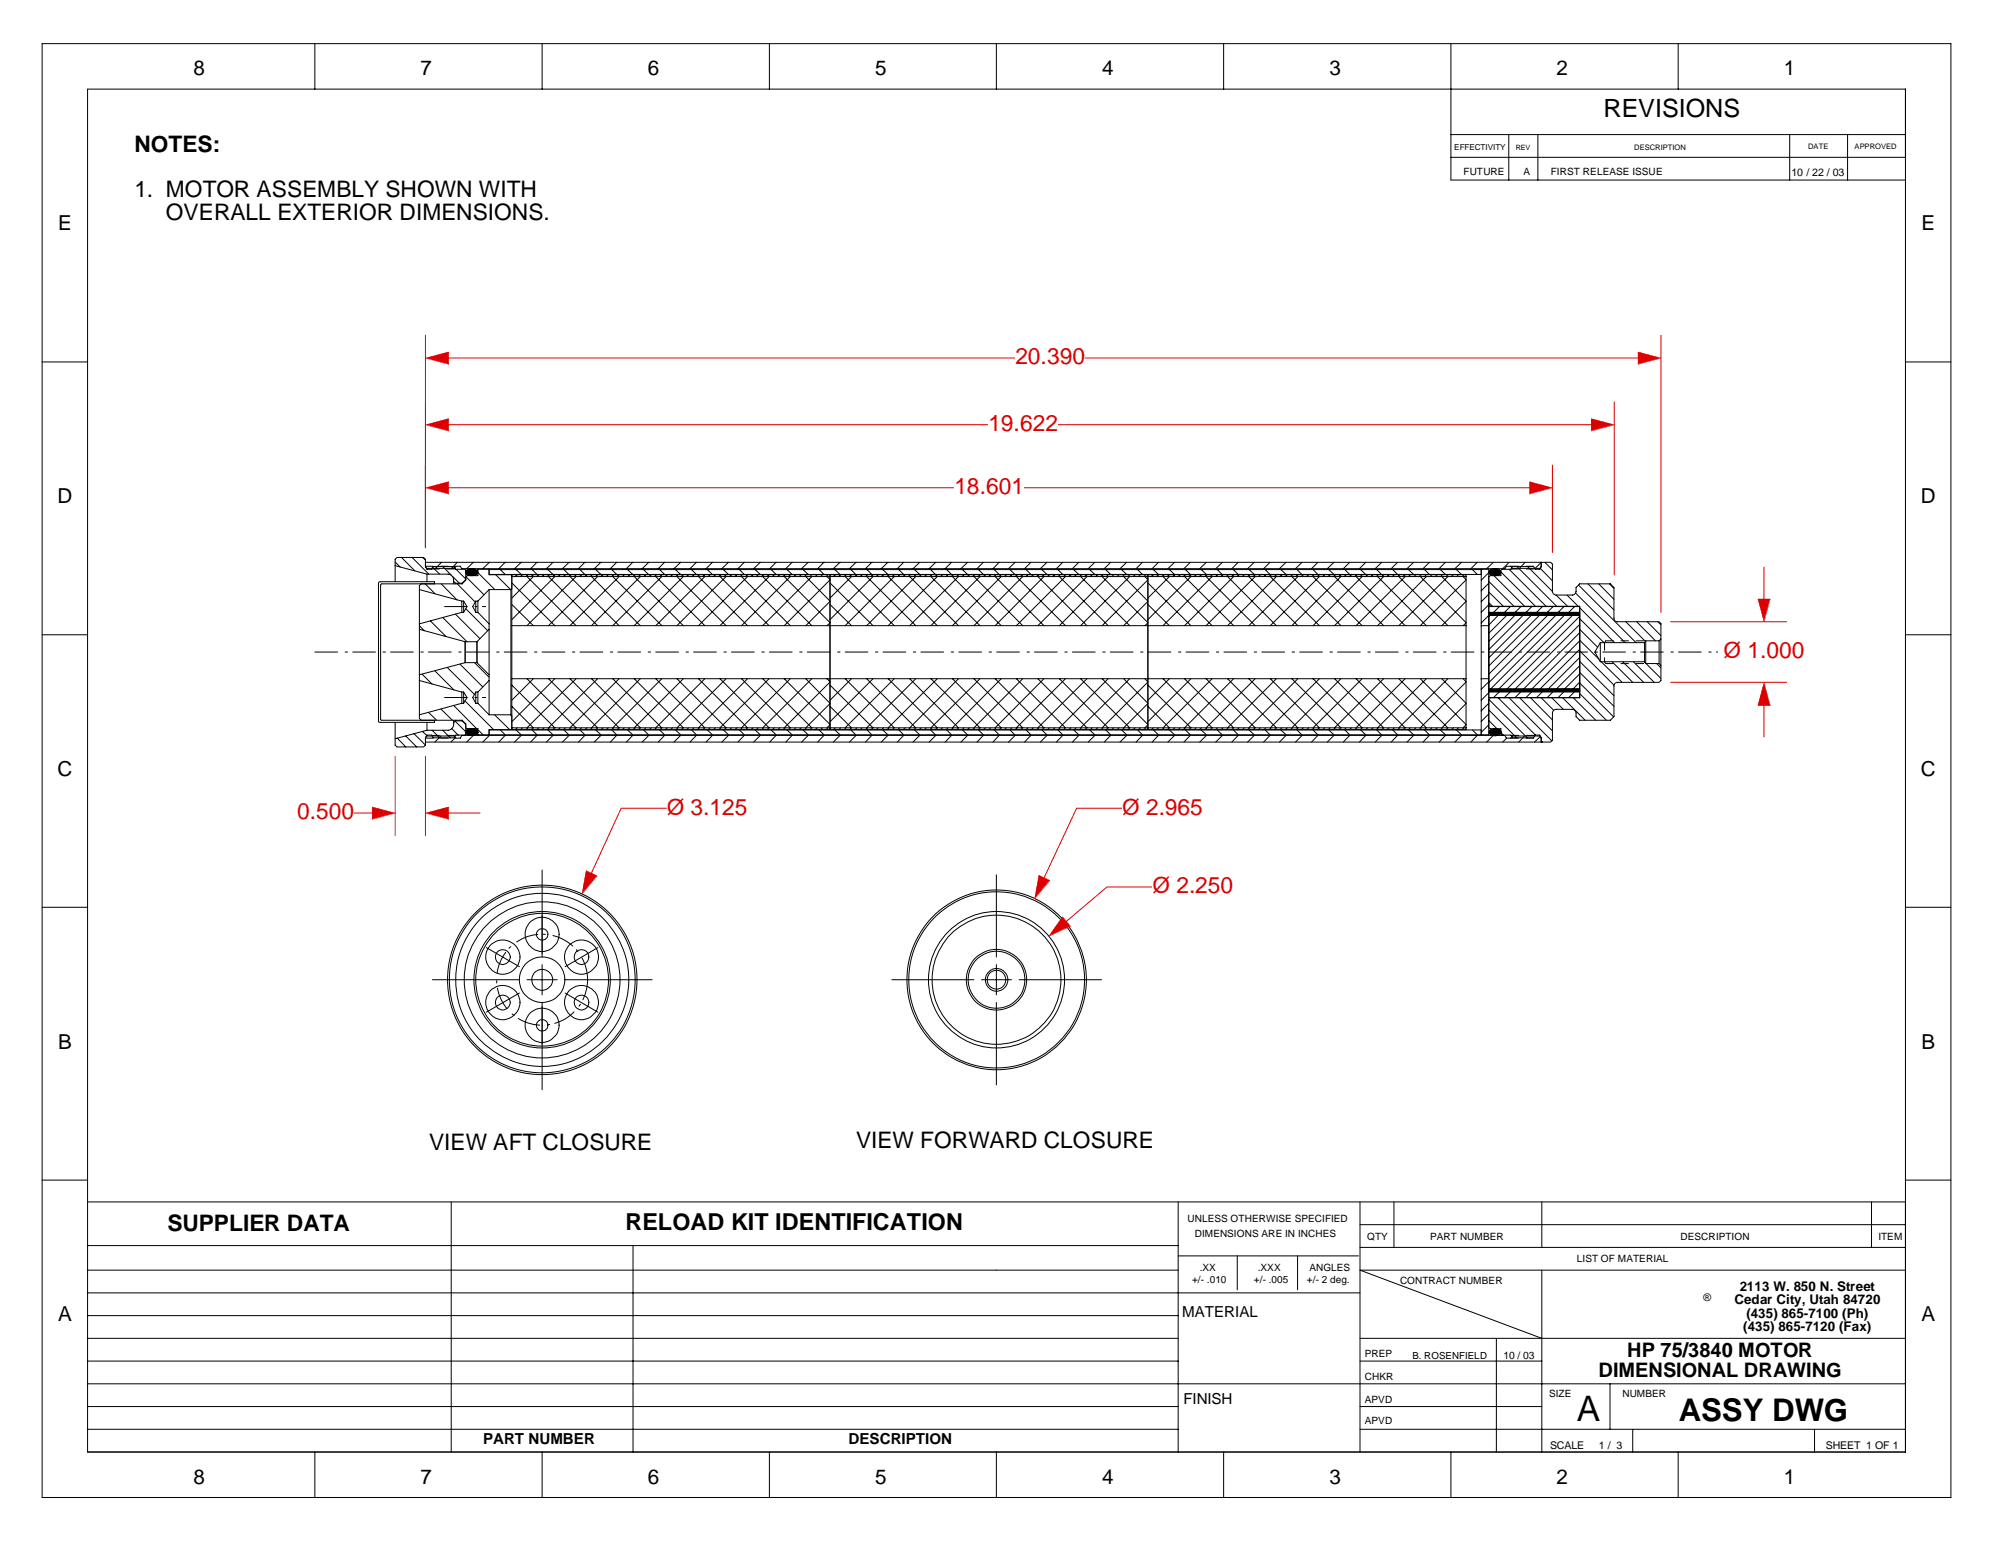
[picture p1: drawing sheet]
<svg xmlns="http://www.w3.org/2000/svg" width="279mm" height="216mm" viewBox="0 0 279 216" stroke-linecap="round" stroke-linejoin="round" font-family="sans-serif">
<g fill="#000">
<path d="M167.6 176.4h2.3v1.4h-2.3zM166.5 178.1h4.9v1.4h-4.9zM175.7 176.4h3.2v1.4h-3.2zM175.2 178.1h4.8v1.4h-4.8zM166.9 171.7h19.7v1.4h-19.7zM165.9 169.5h22.4v1.4h-22.4zM182.6 178.1h6v1.4h-6zM182.9 176.4h5.7v1.4h-5.7zM191 172.1h2.9v1.4h-2.9zM195.6 178.2h14.3v1.4h-14.3zM199.8 172.1h10.3v1.4h-10.3zM220.3 175.2h12.7v1.4h-12.7z"/>
<path d="M234.8 172.1h9.6v1.4h-9.6zM262.4 172h3.4v1.4h-3.4zM165.3 194.4h6.9v2.2h-6.9zM165.1 182.4h10.6v2.1h-10.6zM190.7 188.4h3.8v1.4h-3.8zM190.7 194.8h3.8v1.4h-3.8zM190.7 197.9h3.8v1.4h-3.8zM190.7 191.6h3.9v1.4h-3.9zM216.4 194.1h3.1v1.4h-3.1zM220.3 194.6h3.2v4.9h-3.2zM226.7 194.1h6v1.4h-6zM67.5 200.1h15.6v2.1h-15.6z"/>
<path d="M118.5 200.1h14.5v2.1h-14.5z"/>
</g>
<g fill="none" stroke="#000" stroke-width=".14">
<path d="M5.9 6.1h266.6v203h-266.6zM12.2 12.4h254v190.4h-254zM44 6.1v6.3M75.7 6.1v6.3M107.5 6.1v6.3M139.2 6.1v6.3M170.9 6.1v6.3M202.7 18.8h63.5M202.7 6.1v19h63.5M210.8 18.8v6.3M214.8 18.8v6.3M234.4 6.1v6.3"/>
<path d="M250 18.8v6.3M258.1 18.8v6.3M202.7 22h63.5M5.9 50.5h6.3M266.2 50.5h6.3M5.9 88.6h6.3M266.2 88.6h6.3M5.9 126.7h6.3M266.2 126.7h6.3M5.9 164.8h6.3M12.2 167.9h254M12.2 177.4h152.4"/>
<path d="M12.2 173.9h152.4M63 167.9v9.4M63 177.4v25.4M88.4 173.9v28.9M164.6 167.9v34.9M164.6 175.4h25.2M172.8 175.4v4.7M181.3 175.4v4.7M190 174.2h76.2M190 171h76.2M215.4 177.4v25.4M266.2 177.4h-76.2l25.4 9.5"/>
<path d="M266.2 164.8h6.3M12.2 199.6h152.4M12.2 193.3h254M12.2 190.1h152.4M12.2 180.6h177.8M12.2 183.7h152.4M12.2 186.9h152.4M12.2 196.4h152.4M190 199.6h76.2M190 190.1h25.4M190 186.9h76.2M190 196.4h25.4"/>
<path d="M209 186.9v15.9M224.9 193.3v6.3M228.1 199.6v3.2M253.5 199.6v3.2M44 202.8v6.3M75.7 202.8v6.3M107.5 202.8v6.3M139.2 202.8v6.3M170.9 202.8v6.3M202.7 202.8v6.3M234.4 202.8v6.3"/>
</g>
<path d="M217.2 177.9h21.2v8.5h-21.2z" fill="#fff"/>
<path d="M22.2 26.9h.6v2.1h-.6zM204.5 23.3h5.7v1.4h-5.7zM212.9 23.4h.9v1.4h-.9zM216.7 23.3h15.6v1.4h-15.6zM250.3 23.4h7.4v1.4h-7.4zM238 180.3h1.2v1.9h-1.2zM216.5 201.2h10.5v1.4h-10.5zM255.1 201.2h10.1v1.5h-10.1z" fill="#000"/>
<path d="M190 167.9v34.9M194.7 167.9v6.3M215.4 167.9v6.3M261.5 167.9v6.3" fill="none" stroke="#000" stroke-width=".14"/>
<g fill="#fff">
<path d="M59.9 158.2h31.2v3.1h-31.2z"/>
<path d="M119.6 157.9h41.6v3.2h-41.6z"/>
</g>
<g fill="none" stroke="#000" stroke-width=".14">
<path d="M55.2 79l4.4 1.2M55.2 78.5l.7 .7M56.1 77.9l1.9 1.8M57.6 77.9l2.3 2.3M59.1 77.9l.3 .3M59.4 79.1l.2 .3h3.9l.2-.3h.6l.2 .3h145.7l.2-.3h.7l.1 .3h3.9l.2-.3M59.4 78.5h155.9M60.5 79.2l.9 1M61.7 78.5l-.9 .9M61.8 79.1l1.3 1.2M63.3 79.1l.3 .3M63.7 79.5l1.4 1.4"/>
<path d="M63.9 78.5l-.8 .9M65.2 79.7a1.07 1.07 0 0 1 1.6 .2 .98 .98 0 0 1-1.5 .3 .35 .35 0 0 1-.1-.5zM65.2 79.6l.8 .8 .7-.7M65.4 79.5l.8 .8M65.4 79.5l-.3 .4 .3 .4M65.6 79.5l.8 .8M66.1 78.5l-.9 .9M66.2 79.5l-.8 .8M66.3 79.5l.5 .4M66.4 79.5l-.8 .8M66.5 79.6l-.7 .8-.7-.6M66.8 79.9l-.5 .4"/>
<path d="M66.8 80l2.3 2.3M68.4 78.5l-1 .9M70.6 78.5l-.9 .9M72.8 78.5l-.9 .9M75 78.5l-.9 .9M77.3 78.5l-1 .9M79.5 78.5l-.9 .9M81.7 78.5l-.9 .9M83.9 78.5l-.9 .9M86.1 78.5l-.8 .9M88.4 78.5l-.9 .9M90.6 78.5l-.9 .9"/>
<path d="M92.8 78.5l-.9 .9M95.1 78.5l-1 .9M97.3 78.5l-.9 .9M99.5 78.5l-.9 .9M101.8 78.5l-1 .9M104 78.5l-.9 .9M106.2 78.5l-.9 .9M108.4 78.5l-.9 .9M110.7 78.5l-.9 .9M112.9 78.5l-.9 .9M115.1 78.5l-.9 .9M117.3 78.5l-.9 .9"/>
<path d="M119.6 78.5l-.9 .9M121.8 78.5l-.9 .9M124 78.5l-.9 .9M126.2 78.5l-.9 .9M128.5 78.5l-.9 .9M130.7 78.5l-.9 .9M132.9 78.5l-.9 .9M135.2 78.5l-1 .9M137.4 78.5l-.9 .9M139.6 78.5l-.9 .9M141.8 78.5l-.9 .9M144 78.5l-.9 .9"/>
<path d="M146.3 78.5l-1 .9M148.5 78.5l-.9 .9M150.7 78.5l-.9 .9M153 78.5l-1 .9M155.2 78.5l-.9 .9M157.4 78.5l-.9 .9M159.6 78.5l-.9 .9M161.8 78.5l-.8 .9M164.1 78.5l-.9 .9M166.3 78.5l-.9 .9M168.5 78.5l-.9 .9M170.8 78.5l-1 .9"/>
<path d="M173 78.5l-.9 .9M175.2 78.5l-.9 .9M177.4 78.5l-.9 .9M179.7 78.5l-1 .9M181.9 78.5l-.9 .9M184.1 78.5l-.9 .9M186.4 78.5l-1 .9M188.6 78.5l-.9 .9M190.8 78.5l-.9 .9M193 78.5l-.9 .9M195.2 78.5l-.8 .9M197.5 78.5l-.9 .9"/>
<path d="M199.7 78.5l-.9 .9M201.9 78.5l-.9 .9M204.2 78.5l-1 .9M206.4 78.5l-.9 .9M208.6 78.5l-.9 .9M209.7 79.9l4.8 4.8M210.8 79.5l5.2 5.2M210.8 78.5l-.9 .9M211.9 79.1l5.6 5.6M213.1 78.5l-.8 .9M213.4 79.1l3.5 3.5M215.2 79.4l1.7 1.7"/>
<path d="M215.3 78.5v.7l-.2 .3h-.6l-.3-.4h-2.9l-.2 .4h-1.3l-.1 .1v.8h-1.5l-.2 .1v3.9l.2 .3h12.5v12.8h-12.5l-.2 .2v3.9l.2 .2h1.5v.7l.1 .2h1.3l.2 .3h2.9l.3-.3h.6l.2 .3v.6M215.3 78.5h1.3l.3 .3v3.8M215.3 78.5l-.8 .9M215.8 78.5l1.1 1.1M55.2 81.2v-3.1l.3-.2h3.7l.2 .2v1.1l.2 .3h.7l.2-.4h3l.2 .4h1.2l.2 .1v1.3l-.5 .5M58.6 87.4l.7 .7M59 94.1l1.4 1.4M59.4 81.5l1.4 1.4M59.6 80.2h3l.5 .2a1.05 1.05 0 0 1 .3 1.1M59.6 80.2v1M59.9 99.5l1.1 1.1M60.1 86.7l2.2 2.2"/>
<path d="M60.7 93.7l2.7 2.7M61.6 99l1.6 1.6M61.6 81.5l2.2 2.3M61.8 86.2l3.4 3.4M62.5 93.2l3.8 3.8M63.2 80.5l1 .9M63.4 81.2l.2 .2M63.4 98.5l3.2 3.3M63.6 81.4h1M63.6 81.4v.1M63.6 85.8l3.5 3.4M63.9 81.5l2.5 2.6"/>
<path d="M64.3 92.8l3.1 3.1M64.6 81.5h-5.8l-.2 .3v.5l6.2 1.6 .4 .8-.4 .8-6.2 1.6v.8l6.4 1.7M64.6 81.5l.5-.5v-.5l.2-.1h1.5v-.9h1.5v.8h3.1l.1 .1v1.8l-.1 .1h-3.1l-1.5 1.6h-.3l-.5 .8 .5 .8h.3l1.5 1.6v.8l-1.7 1.7M64.6 81.4v.1M64.9 97.9l4.1 4M65 92.5l-6.4 1.7v.8l6.2 1.6 .4 .8-.4 .8-6.2 1.6v.5l.2 .3h5.8M65 89.6h1.6M65 92.5h1.6M65 89.6v2.9M65.1 85l3.1 3.1M65.1 80.5l2.5 2.6M65.1 80.1l.7-.6 .7 .7"/>
<path d="M66.3 92.5l2 2.1M66.6 92.5l1.7 1.7v.8l-1.5 1.6h-.3l-.5 .8 .5 .8h.3l1.5 1.6h3.1l.1 .1v1.9l-.1 .1h-3.1v.7h-1.5v-.8h-1.5l-.2-.2v-.5l-.5-.5M66.6 89.6v2.9M66.7 80.1l-.7-.6-.8 .7M69.1 99.8l2.1 2.1M69.3 80.3l2 2M71.3 99.8l.2 .2M71.5 87.4h133.3M71.5 80.3h133.3v21.6h-133.3zM71.5 80.5h133.3M71.5 84.4l3 3M71.5 81.4l6 6"/>
<path d="M71.5 94.8h133.3M71.5 98.6l3 3-.3 .3M71.5 95.7l6 5.9-.3 .3M72.3 80.3l-.3 .2M73 80.3l-.3 .2M73.6 80.5l6.9 6.9M73.6 94.8l6.9 6.8-.3 .3M73.7 80.3l-.2 .2M74.5 80.3l-.3 .2M74.5 80.5l-3 3M74.5 94.8l-3 3M75.3 80.3l-.3 .2"/>
<path d="M76 80.3l-.3 .2M76.6 80.5l6.9 6.9M76.6 94.8l6.9 6.8-.3 .3M76.8 80.3l-.3 .2M77.5 80.3l-.3 .2M77.5 80.5l-6 6M77.5 94.8l-6 6M78.2 80.3l-.2 .2M79 80.3l-.3 .2M79.6 80.5l6.9 6.9M79.6 94.8l6.9 6.8-.3 .3M79.8 80.3l-.3 .2"/>
<path d="M80.5 80.3l-.3 .2M80.5 80.5l-6.9 6.9M80.5 94.8l-6.9 6.8M81.2 80.3l-.2 .2M82 80.3l-.3 .2M82.6 80.5l6.9 6.9M82.6 94.8l6.9 6.8-.3 .3M82.7 80.3l-.2 .2M83.5 80.3l-.3 .2M83.5 80.5l-6.9 6.9M83.5 94.8l-6.9 6.8M84.2 80.3l-.3 .2"/>
<path d="M85 80.3l-.3 .2M85.6 80.5l6.9 6.9M85.6 94.8l6.9 6.8-.3 .3M85.7 80.3l-.2 .2M86.5 80.3l-.3 .2M86.5 80.5l-6.9 6.9M86.5 94.8l-6.9 6.8M87.2 80.3l-.2 .2M88 80.3l-.3 .2M88.6 80.5l6.9 6.9M88.6 94.8l6.9 6.8-.3 .3M88.7 80.3l-.3 .2"/>
<path d="M89.5 80.3l-.3 .2M89.5 80.5l-6.9 6.9M89.5 94.8l-6.9 6.8M90.2 80.3l-.2 .2M91 80.3l-.3 .2M91.6 80.5l6.9 6.9M91.6 94.8l6.9 6.8-.3 .3M91.7 80.3l-.3 .2M92.5 80.3l-.3 .2M92.5 80.5l-6.9 6.9M92.5 94.8l-6.9 6.8M93.2 80.3l-.3 .2"/>
<path d="M93.9 80.3l-.2 .2M94.6 80.5l6.8 6.9M94.6 94.8l6.8 6.8-.2 .3M94.7 80.3l-.3 .2M95.5 80.3l-.3 .2M95.5 80.5l-6.9 6.9M95.5 94.8l-6.9 6.8M96.2 80.3l-.3 .2M96.9 80.3l-.2 .2M97.6 80.5l6.8 6.9M97.6 94.8l6.8 6.8-.2 .3M97.7 80.3l-.3 .2"/>
<path d="M98.5 80.3l-.3 .2M98.5 80.5l-6.9 6.9M98.5 94.8l-6.9 6.8M99.2 80.3l-.3 .2M99.9 80.3l-.2 .2M100.6 80.5l6.8 6.9M100.6 94.8l6.8 6.8-.3 .3M100.7 80.3l-.3 .2M101.4 80.3l-.2 .2M101.4 80.5l-6.8 6.9M101.4 94.8l-6.8 6.8M102.2 80.3l-.3 .2"/>
<path d="M103 80.3l-.3 .2M103.6 80.5l6.8 6.9M103.6 94.8l6.8 6.8-.2 .3M103.7 80.3l-.3 .2M104.4 80.3l-.2 .2M104.4 80.5l-6.8 6.9M104.4 94.8l-6.8 6.8M105.2 80.3l-.3 .2M105.9 80.3l-.2 .2M106.6 80.5l6.8 6.9M106.6 94.8l6.8 6.8-.2 .3M106.7 80.3l-.3 .2"/>
<path d="M107.4 80.3l-.3 .2M107.4 80.5l-6.8 6.9M107.4 94.8l-6.8 6.8M108.2 80.3l-.3 .2M108.9 80.3l-.2 .2M109.6 80.5l6.4 6.5M109.6 94.8l6.4 6.4M109.7 80.3l-.3 .2M110.4 80.3l-.2 .2M110.4 80.5l-6.8 6.9M110.4 94.8l-6.8 6.8M111.2 80.3l-.3 .2"/>
<path d="M111.9 80.3l-.3 .2M112.6 80.5l3.4 3.4M112.6 94.8l3.4 3.4M112.6 80.3l-.2 .2M113.4 80.3l-.2 .2M113.4 80.5l-6.8 6.9M113.4 94.8l-6.8 6.8M114.2 80.3l-.3 .2M114.9 80.3l-.3 .2M115.5 80.5l.5 .4M115.5 94.8l.5 .4M115.7 80.3l-.3 .2"/>
<path d="M116 80.3v21.6M116 81l-6.4 6.4M116 84l-3.4 3.4M116 87l-.5 .4M116 95.2l-6.4 6.4M116 98.3l-3.4 3.3M116 84.4l3 3M116 81.4l6 6M116 98.6l3 3-.3 .3M116 95.7l6 5.9-.3 .3M116.7 80.3l-.3 .2M117.4 80.3l-.2 .2"/>
<path d="M118.1 80.5l6.8 6.9M118.1 94.8l6.8 6.8-.2 .3M118.2 80.3l-.3 .2M119 80.3l-.3 .2M119 80.5l-3 3M119 94.8l-3 3M119.7 80.3l-.3 .2M120.4 80.3l-.2 .2M121.1 80.5l6.8 6.9M121.1 94.8l6.8 6.8-.2 .3M121.2 80.3l-.3 .2M122 80.3l-.3 .2"/>
<path d="M122 80.5l-6 6M122 94.8l-6 6M122.7 80.3l-.3 .2M123.4 80.3l-.3 .2M124.1 80.5l6.8 6.9M124.1 94.8l6.8 6.8-.3 .3M124.2 80.3l-.3 .2M124.9 80.3l-.2 .2M124.9 80.5l-6.8 6.9M124.9 94.8l-6.8 6.8M125.7 80.3l-.3 .2M126.4 80.3l-.2 .2"/>
<path d="M127.1 80.5l6.8 6.9M127.1 94.8l6.8 6.8-.3 .3M127.2 80.3l-.3 .2M127.9 80.3l-.2 .2M127.9 80.5l-6.8 6.9M127.9 94.8l-6.8 6.8M128.7 80.3l-.3 .2M129.4 80.3l-.2 .2M130 80.5l6.9 6.9M130 94.8l6.9 6.8-.2 .3M130.2 80.3l-.3 .2M130.9 80.3l-.3 .2"/>
<path d="M130.9 80.5l-6.8 6.9M130.9 94.8l-6.8 6.8M131.7 80.3l-.3 .2M132.4 80.3l-.2 .2M133.1 80.5l6.8 6.9M133.1 94.8l6.8 6.8-.3 .3M133.2 80.3l-.3 .2M133.9 80.3l-.3 .2M133.9 80.5l-6.8 6.9M133.9 94.8l-6.8 6.8M134.7 80.3l-.3 .2M135.4 80.3l-.3 .2"/>
<path d="M136.1 80.5l6.8 6.9M136.1 94.8l6.8 6.8-.3 .3M136.1 80.3l-.2 .2M136.9 80.3l-.2 .2M136.9 80.5l-6.9 6.9M136.9 94.8l-6.9 6.8M137.7 80.3l-.3 .2M138.4 80.3l-.3 .2M139 80.5l6.8 6.9M139 94.8l6.8 6.8-.2 .3M139.1 80.3l-.2 .2M139.9 80.3l-.3 .2"/>
<path d="M139.9 80.5l-6.8 6.9M139.9 94.8l-6.8 6.8M140.6 80.3l-.3 .2M141.4 80.3l-.3 .2M142 80.5l6.8 6.9M142 94.8l6.8 6.8-.2 .3M142.1 80.3l-.3 .2M142.9 80.3l-.3 .2M142.9 80.5l-6.8 6.9M142.9 94.8l-6.8 6.8M143.6 80.3l-.3 .2M144.4 80.3l-.3 .2"/>
<path d="M145 80.5l6.8 6.9M145 94.8l6.8 6.8-.2 .3M145.1 80.3l-.3 .2M145.8 80.3l-.2 .2M145.8 80.5l-6.8 6.9M145.8 94.8l-6.8 6.8M146.6 80.3l-.3 .2M147.4 80.3l-.3 .2M148 80.5l6.8 6.9M148 94.8l6.8 6.8-.2 .3M148.1 80.3l-.3 .2M148.8 80.3l-.2 .2"/>
<path d="M148.8 80.5l-6.8 6.9M148.8 94.8l-6.8 6.8M149.6 80.3l-.3 .2M150.3 80.3l-.2 .2M151 80.5l6.8 6.9M151 94.8l6.8 6.8-.2 .3M151.1 80.3l-.3 .2M151.8 80.3l-.2 .2M151.8 80.5l-6.8 6.9M151.8 94.8l-6.8 6.8M152.6 80.3l-.3 .2M153.3 80.3l-.2 .2"/>
<path d="M154 80.5l6.4 6.5M154 94.8l6.4 6.4M154.1 80.3l-.3 .2M154.8 80.3l-.2 .2M154.8 80.5l-6.8 6.9M154.8 94.8l-6.8 6.8M155.6 80.3l-.3 .2M156.3 80.3l-.3 .2M157 80.5l3.4 3.4M157 94.8l3.4 3.4M157.1 80.3l-.3 .2M157.8 80.3l-.2 .2"/>
<path d="M157.8 80.5l-6.8 6.9M157.8 94.8l-6.8 6.8M158.6 80.3l-.3 .2M159.3 80.3l-.3 .2M159.9 80.5l.5 .4M159.9 94.8l.5 .4M160.1 80.3l-.3 .2M160.4 80.3v21.6M160.4 81l-6.4 6.4M160.4 84l-3.4 3.4M160.4 87l-.5 .4M160.4 95.2l-6.4 6.4"/>
<path d="M160.4 98.3l-3.4 3.3M160.4 84.4l3 3M160.4 81.4l6 6M160.4 98.6l3 3-.3 .3M160.4 95.7l6 5.9-.3 .3M161.1 80.3l-.3 .2M161.8 80.3l-.2 .2M162.5 80.5l6.8 6.9M162.5 94.8l6.8 6.8-.2 .3M162.6 80.3l-.3 .2M163.4 80.3l-.3 .2M163.4 80.5l-3 3"/>
<path d="M163.4 94.8l-3 3M164.1 80.3l-.3 .2M164.8 80.3l-.2 .2M165.5 80.5l6.8 6.9M165.5 94.8l6.8 6.8-.2 .3M165.6 80.3l-.3 .2M166.4 80.3l-.3 .2M166.4 80.5l-6 6M166.4 94.8l-6 6M167.1 80.3l-.3 .2M167.9 80.3l-.3 .2M168.5 80.5l6.8 6.9"/>
<path d="M168.5 94.8l6.8 6.8-.3 .3M168.6 80.3l-.3 .2M169.3 80.3l-.2 .2M169.3 80.5l-6.8 6.9M169.3 94.8l-6.8 6.8M170.1 80.3l-.3 .2M170.9 80.3l-.3 .2M171.5 80.5l6.8 6.9M171.5 94.8l6.8 6.8-.2 .3M171.6 80.3l-.3 .2M172.3 80.3l-.2 .2M172.3 80.5l-6.8 6.9"/>
<path d="M172.3 94.8l-6.8 6.8M173.1 80.3l-.3 .2M173.8 80.3l-.2 .2M174.5 80.5l6.8 6.9M174.5 94.8l6.8 6.8-.2 .3M174.6 80.3l-.3 .2M175.3 80.3l-.3 .2M175.3 80.5l-6.8 6.9M175.3 94.8l-6.8 6.8M176.1 80.3l-.3 .2M176.8 80.3l-.2 .2M177.5 80.5l6.8 6.9"/>
<path d="M177.5 94.8l6.8 6.8-.3 .3M177.6 80.3l-.3 .2M178.3 80.3l-.2 .2M178.3 80.5l-6.8 6.9M178.3 94.8l-6.8 6.8M179.1 80.3l-.3 .2M179.8 80.3l-.3 .2M180.5 80.5l6.8 6.9M180.5 94.8l6.8 6.8-.3 .3M180.6 80.3l-.3 .2M181.3 80.3l-.2 .2M181.3 80.5l-6.8 6.9"/>
<path d="M181.3 94.8l-6.8 6.8M182.1 80.3l-.3 .2M182.8 80.3l-.3 .2M183.4 80.5l6.9 6.9M183.4 94.8l6.9 6.8-.3 .3M183.6 80.3l-.3 .2M184.3 80.3l-.3 .2M184.3 80.5l-6.8 6.9M184.3 94.8l-6.8 6.8M185 80.3l-.2 .2M185.8 80.3l-.3 .2M186.4 80.5l6.9 6.9"/>
<path d="M186.4 94.8l6.9 6.8-.3 .3M186.6 80.3l-.3 .2M187.3 80.3l-.3 .2M187.3 80.5l-6.8 6.9M187.3 94.8l-6.8 6.8M188 80.3l-.2 .2M188.8 80.3l-.3 .2M189.4 80.5l6.9 6.9M189.4 94.8l6.9 6.8-.3 .3M189.6 80.3l-.3 .2M190.3 80.3l-.3 .2M190.3 80.5l-6.9 6.9"/>
<path d="M190.3 94.8l-6.9 6.8M191.1 80.3l-.3 .2M191.8 80.3l-.3 .2M192.4 94.8l6.9 6.8-.3 .3M192.4 80.5l6.9 6.9M192.5 80.3l-.2 .2M193.3 80.3l-.3 .2M193.3 80.5l-6.9 6.9M193.3 94.8l-6.9 6.8M194.1 80.3l-.3 .2M194.8 80.3l-.3 .2M195.4 94.8l6.9 6.8-.3 .3"/>
<path d="M195.4 80.5l6.9 6.9M195.5 80.3l-.2 .2M196.3 80.3l-.3 .2M196.3 80.5l-6.9 6.9M196.3 94.8l-6.9 6.8M197 80.3l-.2 .2M197.8 80.3l-.3 .2M198.4 80.5l6.4 6.5M198.4 94.8l6.4 6.4M198.5 80.3l-.3 .2M199.3 80.3l-.3 .2M199.3 80.5l-6.9 6.9"/>
<path d="M199.3 94.8l-6.9 6.8M200 80.3l-.2 .2M200.8 80.3l-.3 .2M201.4 80.5l3.4 3.4M201.4 94.8l3.4 3.4M201.5 80.3l-.2 .2M202.3 80.3l-.3 .2M202.3 80.5l-6.9 6.9M202.3 94.8l-6.9 6.8M203 80.3l-.3 .2M203.8 80.3l-.3 .2M204.4 80.5l.4 .4"/>
<path d="M204.4 94.8l.4 .4M204.5 80.3l-.2 .2M204.8 98.3l-3.4 3.3M204.8 81l-6.4 6.4M204.8 84l-3.4 3.4M204.8 87l-.4 .4M204.8 95.2l-6.4 6.4M208 85.9h12.7v10.3h-12.7zM208 99.1l3.9 3.9M208 84.2l.5 .5M208 82.7l2 2M208 81.2l3.5 3.5"/>
<path d="M208 97.7l5.4 5.3M208.2 85.6l-.2 .1M208.2 96.2l-.2 .2M208.4 85.6l-.4 .3M208.4 96.2l-.4 .4M208.5 85.6l-.5 .5M208.5 96.2l-.3 .4M208.7 85.6l-.4 .3M208.7 96.2l-.4 .4M208.7 80.4l4.3 4.3M208.9 85.6l-.4 .3M208.9 96.2l-.4 .4"/>
<path d="M209.1 85.6l-.4 .3M209.1 96.2l-.4 .4M209.3 85.6l-.4 .3M209.3 96.2l-.4 .4M209.3 85.9l-1.3 1.4M209.3 97.5l5.2 5.2M209.4 85.6l-.4 .3M209.4 96.2l-.4 .4M209.6 85.6l-.4 .3M209.6 96.2l-.4 .4M209.8 85.6l-.4 .3M209.8 96.2l-.4 .4"/>
<path d="M210 85.6l-.4 .3M210 96.2l-.4 .4M210.1 85.6l-.3 .3M210.1 96.2l-.3 .4M210.3 85.6l-.4 .3M210.3 96.2l-.4 .4M210.5 85.6l-.4 .3M210.5 96.2l-.4 .4M210.7 85.6l-.4 .3M210.7 96.2l-.4 .4M210.8 97.5l6 6M210.9 85.6l-2.9 2.8"/>
<path d="M210.9 96.2l-.4 .4M211 85.6l-.3 .3M211 96.2l-.3 .4M211.2 85.6l-.4 .3M211.2 96.2l-.4 .4M211.4 85.6l-.4 .3M211.4 96.2l-.4 .4M211.6 85.6l-.4 .3M211.6 96.2l-.4 .4M211.6 85.9l-3.6 3.7M211.8 85.6l-.4 .3M211.8 96.2l-.4 .4"/>
<path d="M211.9 85.6l-.4 .3M211.9 96.2l-.4 .4M212.1 85.6l-.4 .3M212.1 96.2l-.4 .4M212.3 85.6l-.4 .3M212.3 96.2l-.4 .4M212.3 97.5l4.6 4.6M212.5 85.6l-.4 .3M212.5 96.2l-.4 .4M212.6 85.6l-.3 .3M212.6 96.2l-.3 .4M212.8 85.9l-4.8 4.8"/>
<path d="M212.9 85.6l-.5 .3M213 85.6l-.4 .3M213 96.2l-.4 .4M213.2 85.6l-.4 .3M213.2 96.2l-.4 .4M213.4 85.6l-.4 .3M213.4 96.2l-.4 .4M213.6 85.6l-.5 .3M213.6 96.2l-.5 .4M213.7 85.6l-.3 .3M213.7 96.2l-.3 .4M213.8 97.5l3.1 3"/>
<path d="M213.9 85.6l-.4 .3M213.9 96.2l-.4 .4M213.9 85.9l-5.9 6M214.1 85.6l-.4 .3M214.1 96.2l-.4 .4M214.3 85.6l-.4 .3M214.3 96.2l-.4 .4M214.5 85.6l-.4 .3M214.5 96.2l-.4 .4M214.6 85.6l-.4 .3M214.6 96.2l-.4 .4M214.8 85.6l-.4 .3"/>
<path d="M214.8 96.2l-.4 .4M215 85.6l-.4 .3M215 96.2l-.4 .4M215.1 85.9l-7.1 7.1M215.2 85.6l-.4 .3M215.2 96.2l-.4 .4M215.3 97.5l1.7 1.7M215.3 85.6l-.3 .3M215.3 96.2l-.3 .4M215.5 85.6l-.4 .3M215.5 96.2l-.4 .4M215.7 85.6l-.4 .3"/>
<path d="M215.7 96.2l-.4 .4M215.9 85.6l-.4 .3M215.9 96.2l-.4 .4M216.1 85.6l-.4 .3M216.1 96.2l-.4 .4M216.2 85.6l-.3 .3M216.2 96.2l-.3 .4M216.5 85.6l-.5 .3M216.5 96.2l-.5 .4M216.6 85.6l-8.6 8.5M216.6 96.2l-.4 .4M216.8 85.6l-.4 .3"/>
<path d="M216.8 96.2l-.4 .4M216.8 97.5l1.6 1.6M216.9 82.6a.6 .6 0 0 0 .5 .5M217 85.6l-.4 .3M217 96.2l-.4 .4M217.1 85.6l-.4 .3M217.1 96.2l-.4 .4M217.3 85.6l-.3 .3M217.3 96.2l-.3 .4M217.3 85.9l-9.3 9.4M217.4 83.1h2.3a.6 .6 0 0 0 .5-.5v-.6l.5-.5h4.3l.5 .5v4.3a.45 .45 0 0 0 .5 .5h5.8l.2 .3v7.9l-.2 .3h-5.8a.5 .5 0 0 0-.5 .5v4.3l-.5 .5h-4.3l-.5-.5v-.5a.6 .6 0 0 0-.5-.5h-2.3a.6 .6 0 0 0-.5 .5v3.8l-.3 .2h-1.3M217.4 83.1l1.6 1.6"/>
<path d="M217.5 85.6l-.4 .3M217.5 96.2l-.4 .4M217.7 85.6l-.4 .3M217.7 96.2l-.4 .4M217.8 85.6l-.3 .3M217.8 96.2l-.3 .4M218.1 85.6l-.5 .3M218.1 96.2l-.5 .4M218.2 85.6l-.4 .3M218.2 96.2l-.4 .4M218.3 97.5l3.1 3.1M218.4 85.6l-.4 .3"/>
<path d="M218.4 96.2l-.4 .4M218.5 85.9l-10.3 10.3M218.6 85.6l-.4 .3M218.8 85.6l-.4 .3M218.8 96.2l-.4 .4M218.9 83.1l1.6 1.6M218.9 85.6l-.3 .3M218.9 96.2l-.3 .4M219.1 85.6l-.4 .3M219.1 96.2l-.4 .4M219.3 85.6l-.4 .3M219.3 96.2l-.4 .4"/>
<path d="M219.5 85.6l-.4 .3M219.5 96.2l-.4 .4M219.7 85.6l-.4 .3M219.7 96.2l-.4 .4M219.7 85.9l-10.3 10.3M219.8 97.5l3.1 3.1M219.8 85.6l-.3 .3M219.8 96.2l-.3 .4M220 85.6l-.4 .3M220 96.2l-.4 .4M220.1 82.8l6.9 6.9M220.2 85.6l-.4 .3"/>
<path d="M220.2 96.2l-.4 .4M220.4 85.6l-.4 .3M220.4 96.2l-.4 .4M220.5 81.7l8.1 8M220.6 85.6l-.4 .3M220.6 96.2l-.4 .4M220.7 96.2h-12.7v.4h12.7M220.7 85.6h-12.7v.3h12.7M220.7 85.6l-.4 .3M220.7 85.8l-.2 .1M220.7 88.3l-8.3 8.3M220.7 94.1l-2.5 2.5"/>
<path d="M220.7 96.3l-.4 .3M220.7 96.4l-.2 .2M220.7 95.2l-.9 1M220.7 93l-3.3 3.2M220.7 91.8l-4.4 4.4M220.7 90.7l-5.6 5.5M220.7 89.5l-6.7 6.7M220.7 87.2l-9 9M220.7 86.1l-10.2 10.1M220.7 96.9l3.7 3.7M220.7 95.4l4.7 4.7M220.7 93.9l4.8 4.7"/>
<path d="M220.7 92.4l4.8 4.8M220.7 90.9l4.8 4.8M220.7 89.4l2.7 2.7M220.7 87.9l2.5 2.5M220.7 86.4l3.4 3.3M220.7 84.9l4.9 4.8M221.8 81.5l3.7 3.7M223.4 81.5l2.1 2.2M223.6 89.7l-.8 1.4 .8 1.3M223.6 89.7h6.1M223.6 92.4h6.1M223.6 89.7v2.7"/>
<path d="M223.7 92.4l2.9 2.9M224.8 81.5l.7 .7M225.2 92.4l2.9 2.9M226.7 92.4l2.9 2.9M227.1 86.8l2.8 2.8M228.2 92.4l2.9 2.9M228.6 86.8l2.7 2.7M229.7 92.4l.2 .2M229.7 92.4l.2 .3M229.7 89.7v2.7M229.9 92.7h1.9l.2 .2M229.9 89.5h1.9"/>
<path d="M229.9 89.5l-.2 .2M229.9 89.5v3.2M230 92.7l2 2M230.1 86.8l1.9 2M231.4 92.7l.6 .6M231.6 86.8l.4 .4M231.8 89.5v3.2M232 89.2l-.2 .3M55.2 100.9v3.2l.3 .2h3.7l.2-.2M55.5 103.1l1.2 1.2M56.7 102.8l1.5 1.5M57.8 102.4l1.6 1.7"/>
<path d="M59 102.1l.6 .6M59.4 103.6h155.9M59.4 103.1l.2-.3h3.9l.2 .3h.6l.2-.4h145.7l.2 .4h.7l.1-.3h3.9l.2 .3M59.6 102l-4.4 1.2M59.6 100.9v1.1M60.4 102l1 1M61.6 102.8l-.9 .8M61.8 102l1.1 1M63.1 101.8l.9 .9M63.4 100.6l-.1 .8-.5 .6h-3.2M63.6 100.7l1.5 1.5M63.6 100.7h1"/>
<path d="M63.6 100.7l-.2 .2M63.6 100.6v.1M63.6 103l-.6 .6M64.6 100.7l.5 .5v1.3l-.2 .2h-1.2l-.2 .3h-3l-.2-.3h-.7l-.2 .3v1.1M64.6 100.6v.1M65.1 102.4l.7-.6 .7 .7M65.2 102a1.11 1.11 0 0 1 1.6 .2 .98 .98 0 0 1-1.5 .4 .35 .35 0 0 1-.1-.6zM65.2 101.9l.8 .8 .7-.6M65.4 101.9l.8 .8M65.4 101.8l-.3 .4 .3 .5M65.6 101.8l.8 .8M66.1 102.7l-.9 .9"/>
<path d="M66.2 101.8l-.8 .8M66.3 101.8l.5 .5M66.4 101.9l-.8 .8M66.5 101.9l-.7 .8-.7-.6M66.7 102.4l-.7-.6-.8 .7M66.8 102.2l-.5 .5M66.8 101.9l.7 .7M68.4 102.7l-1 .9M70.6 102.7l-.9 .9M71.5 101.6h133.3M72.3 101.6l-.3 .3M72.8 102.7l-.9 .9"/>
<path d="M73 101.6l-.3 .3M73.7 101.6l-.2 .3M75 102.7l-.9 .9M75.3 101.6l-.3 .3M76 101.6l-.3 .3M76.8 101.6l-.3 .3M77.3 102.7l-1 .9M78.2 101.6l-.2 .3M79 101.6l-.3 .3M79.5 102.7l-.9 .9M79.8 101.6l-.3 .3M81.2 101.6l-.2 .3"/>
<path d="M81.7 102.7l-.9 .9M82 101.6l-.3 .3M82.7 101.6l-.2 .3M83.9 102.7l-.9 .9M84.2 101.6l-.3 .3M85 101.6l-.3 .3M85.7 101.6l-.2 .3M86.1 102.7l-.8 .9M87.2 101.6l-.2 .3M88 101.6l-.3 .3M88.4 102.7l-.9 .9M88.7 101.6l-.3 .3"/>
<path d="M90.2 101.6l-.2 .3M90.6 102.7l-.9 .9M91 101.6l-.3 .3M91.7 101.6l-.3 .3M92.8 102.7l-.9 .9M93.2 101.6l-.3 .3M93.9 101.6l-.2 .3M94.7 101.6l-.3 .3M95.1 102.7l-1 .9M96.2 101.6l-.3 .3M96.9 101.6l-.2 .3M97.3 102.7l-.9 .9"/>
<path d="M97.7 101.6l-.3 .3M99.2 101.6l-.3 .3M99.5 102.7l-.9 .9M99.9 101.6l-.2 .3M100.7 101.6l-.3 .3M101.8 102.7l-1 .9M102.2 101.6l-.3 .3M103 101.6l-.3 .3M103.7 101.6l-.3 .3M104 102.7l-.9 .9M105.2 101.6l-.3 .3M105.9 101.6l-.2 .3"/>
<path d="M106.2 102.7l-.9 .9M106.7 101.6l-.3 .3M108.2 101.6l-.3 .3M108.4 102.7l-.9 .9M108.9 101.6l-.2 .3M109.7 101.6l-.3 .3M110.7 102.7l-.9 .9M111.2 101.6l-.3 .3M111.9 101.6l-.3 .3M112.6 101.6l-.2 .3M112.9 102.7l-.9 .9M114.2 101.6l-.3 .3"/>
<path d="M114.9 101.6l-.3 .3M115.1 102.7l-.9 .9M115.7 101.6l-.3 .3M116 101.2l-.5 .4M116.7 101.6l-.3 .3M117.3 102.7l-.9 .9M117.4 101.6l-.2 .3M118.2 101.6l-.3 .3M119.6 102.7l-.9 .9M119.7 101.6l-.3 .3M120.4 101.6l-.2 .3M121.2 101.6l-.3 .3"/>
<path d="M121.8 102.7l-.9 .9M122.7 101.6l-.3 .3M123.4 101.6l-.3 .3M124 102.7l-.9 .9M124.2 101.6l-.3 .3M125.7 101.6l-.3 .3M126.2 102.7l-.9 .9M126.4 101.6l-.2 .3M127.2 101.6l-.3 .3M128.5 102.7l-.9 .9M128.7 101.6l-.3 .3M129.4 101.6l-.2 .3"/>
<path d="M130.2 101.6l-.3 .3M130.7 102.7l-.9 .9M131.7 101.6l-.3 .3M132.4 101.6l-.2 .3M132.9 102.7l-.9 .9M133.2 101.6l-.3 .3M134.7 101.6l-.3 .3M135.2 102.7l-1 .9M135.4 101.6l-.3 .3M136.1 101.6l-.2 .3M137.4 102.7l-.9 .9M137.7 101.6l-.3 .3"/>
<path d="M138.4 101.6l-.3 .3M139.1 101.6l-.2 .3M139.6 102.7l-.9 .9M140.6 101.6l-.3 .3M141.4 101.6l-.3 .3M141.8 102.7l-.9 .9M142.1 101.6l-.3 .3M143.6 101.6l-.3 .3M144 102.7l-.9 .9M144.4 101.6l-.3 .3M145.1 101.6l-.3 .3M146.3 102.7l-1 .9"/>
<path d="M146.6 101.6l-.3 .3M147.4 101.6l-.3 .3M148.1 101.6l-.3 .3M148.5 102.7l-.9 .9M149.6 101.6l-.3 .3M150.3 101.6l-.2 .3M150.7 102.7l-.9 .9M151.1 101.6l-.3 .3M152.6 101.6l-.3 .3M153 102.7l-1 .9M153.3 101.6l-.2 .3M154.1 101.6l-.3 .3"/>
<path d="M155.2 102.7l-.9 .9M155.6 101.6l-.3 .3M156.3 101.6l-.3 .3M157.1 101.6l-.3 .3M157.4 102.7l-.9 .9M158.6 101.6l-.3 .3M159.3 101.6l-.3 .3M159.6 102.7l-.9 .9M160.1 101.6l-.3 .3M160.4 101.2l-.5 .4M161.1 101.6l-.3 .3M161.8 101.6l-.2 .3"/>
<path d="M161.8 102.7l-.8 .9M162.6 101.6l-.3 .3M164.1 102.7l-.9 .9M164.1 101.6l-.3 .3M164.8 101.6l-.2 .3M165.6 101.6l-.3 .3M166.3 102.7l-.9 .9M167.1 101.6l-.3 .3M167.9 101.6l-.3 .3M168.5 102.7l-.9 .9M168.6 101.6l-.3 .3M170.1 101.6l-.3 .3"/>
<path d="M170.8 102.7l-1 .9M170.9 101.6l-.3 .3M171.6 101.6l-.3 .3M173 102.7l-.9 .9M173.1 101.6l-.3 .3M173.8 101.6l-.2 .3M174.6 101.6l-.3 .3M175.2 102.7l-.9 .9M176.1 101.6l-.3 .3M176.8 101.6l-.2 .3M177.4 102.7l-.9 .9M177.6 101.6l-.3 .3"/>
<path d="M179.1 101.6l-.3 .3M179.7 102.7l-1 .9M179.8 101.6l-.3 .3M180.6 101.6l-.3 .3M181.9 102.7l-.9 .9M182.1 101.6l-.3 .3M182.8 101.6l-.3 .3M183.6 101.6l-.3 .3M184.1 102.7l-.9 .9M185 101.6l-.2 .3M185.8 101.6l-.3 .3M186.4 102.7l-1 .9"/>
<path d="M186.6 101.6l-.3 .3M188 101.6l-.2 .3M188.6 102.7l-.9 .9M188.8 101.6l-.3 .3M189.6 101.6l-.3 .3M190.8 102.7l-.9 .9M191.1 101.6l-.3 .3M191.8 101.6l-.3 .3M192.5 101.6l-.2 .3M193 102.7l-.9 .9M194.1 101.6l-.3 .3M194.8 101.6l-.3 .3"/>
<path d="M195.2 102.7l-.8 .9M195.5 101.6l-.2 .3M197 101.6l-.2 .3M197.5 102.7l-.9 .9M197.8 101.6l-.3 .3M198.5 101.6l-.3 .3M199.7 102.7l-.9 .9M200 101.6l-.2 .3M200.8 101.6l-.3 .3M201.5 101.6l-.2 .3M201.9 102.7l-.9 .9M203 101.6l-.3 .3"/>
<path d="M203.8 101.6l-.3 .3M204.2 102.7l-1 .9M204.5 101.6l-.2 .3M204.8 101.2l-.4 .4M206.4 102.7l-.9 .9M208 100.6l1.1 1.2M208.6 102.7l-.9 .9M209.7 102.3l.3 .4M210.5 103.1l-.6 .5M213 102.8l-.8 .8M215.2 102.9l-.8 .7M215.3 103.5l.2 .1"/>
<path d="M60.4 136.8h12.2M67.9 132.3l4.7 2.7M72.6 138.7l-4.7 2.7M73.6 136.8h4.3M75.7 121.5v12.1M75.7 134.7v4.2M75.7 140v12.2M78.9 136.8h12.2M79 138.7l4.5 2.7M83.5 132.3l-4.5 2.7M124.6 136.8h11.5M137.1 136.8h4.2"/>
<path d="M139.2 122.2v11.4M139.2 134.7v4.2M139.2 140v11.5M142.4 136.8h11.5"/>
<circle cx="70.3" cy="133.6" r="1.04"/>
<circle cx="70.3" cy="140" r="1.04"/>
<circle cx="70.3" cy="133.7" r="2.38"/>
<circle cx="75.7" cy="130.5" r="2.37"/>
<circle cx="75.7" cy="136.8" r="9.5"/>
<circle cx="75.7" cy="136.8" r="3.2"/>
<circle cx="75.7" cy="136.8" r="10.9"/>
<circle cx="75.7" cy="136.8" r="9.3"/>
<circle cx="75.7" cy="130.5" r=".79"/>
<circle cx="75.8" cy="136.8" r="13"/>
<circle cx="75.8" cy="136.8" r="13.2"/>
<circle cx="75.8" cy="136.8" r="1.45"/>
<circle cx="75.8" cy="136.8" r="12.1"/>
<circle cx="81.2" cy="133.6" r="1.02"/>
<circle cx="81.2" cy="140" r="1.02"/>
<circle cx="81.2" cy="133.7" r="2.37"/>
<circle cx="139.2" cy="136.8" r="4"/>
<circle cx="139.2" cy="136.8" r="4.2"/>
<circle cx="139.2" cy="136.8" r="1.3"/>
<circle cx="139.2" cy="136.8" r="9.5"/>
<circle cx="139.2" cy="136.8" r="9"/>
<circle cx="139.2" cy="136.8" r="12.3"/>
<circle cx="139.2" cy="136.8" r="1.57"/>
<circle cx="139.2" cy="136.8" r="12.5"/>
<circle cx="70.3" cy="140" r="2.38"/>
<circle cx="75.7" cy="143.2" r="2.37"/>
<circle cx="75.7" cy="143.2" r=".79"/>
<circle cx="81.2" cy="140" r="2.37"/>
</g>
<path d="M60.3 79.5h3.3M211.1 79.5h3.3M224.2 89.7l.1-.2M224.2 92.4l.1 .3M224.2 89.7v2.7M224.3 89.5h5.6M224.3 92.7h5.6M60.3 102.7h3.3M211.1 102.7h3.3" fill="none" stroke="#000" stroke-width=".14" stroke-dasharray="1.1 1.1"/>
<path d="M44 91.1h195.9M82.1 136.8a6.4 6.4 0 0 0-9.4-5.6 6.4 6.4 0 0 0-.5 10.9 6.4 6.4 0 0 0 9.9-4.7v-.6" fill="none" stroke="#000" stroke-width=".14" stroke-dasharray="3.2 1.1 .3 .7"/>
<path d="M59.4 64.9v11.6M216.9 64.9v12.3" fill="none" stroke="#d00" stroke-width=".14"/>
<path d="M59.4 68.1l3.2-.8v1.7z" fill="#d00"/>
<path d="M59.4 68.1l3.3-.8z" fill="#d00"/>
<path d="M62.6 67.3v1.7" fill="none" stroke="#d00" stroke-width=".14"/>
<g fill="#d00">
<path d="M59.4 68.1l3.3 .9z"/>
<path d="M213.7 69l3.2-.9z"/>
</g>
<path d="M213.7 67.3l3.2 .8-3.2 .9z" fill="#d00"/>
<path d="M213.7 67.3v1.7" fill="none" stroke="#d00" stroke-width=".14"/>
<path d="M213.7 67.3l3.2 .9z" fill="#d00"/>
<path d="M62.5 68.1h151.3" fill="none" stroke="#d00" stroke-width=".14"/>
<path d="M133.3 66.5h9.7v3.2h-9.7z" fill="#fff"/>
<path d="M59.4 56.1v20.4M225.5 56.1v24.2" fill="none" stroke="#d00" stroke-width=".14"/>
<path d="M59.4 59.3l3.2-.8v1.7z" fill="#d00"/>
<path d="M59.4 59.3l3.3-.8z" fill="#d00"/>
<path d="M62.6 58.5v1.7" fill="none" stroke="#d00" stroke-width=".14"/>
<g fill="#d00">
<path d="M59.4 59.3l3.3 .9z"/>
<path d="M222.3 60.2l3.3-.9z"/>
</g>
<path d="M222.3 58.5l3.2 .8-3.2 .9z" fill="#d00"/>
<path d="M222.4 58.5v1.7" fill="none" stroke="#d00" stroke-width=".14"/>
<path d="M222.3 58.5l3.3 .9z" fill="#d00"/>
<path d="M62.5 59.3h160" fill="none" stroke="#d00" stroke-width=".14"/>
<path d="M138.1 57.7h9.6v3.2h-9.6z" fill="#fff"/>
<path d="M59.4 46.8v29.7M232 46.8v38.7" fill="none" stroke="#d00" stroke-width=".14"/>
<path d="M59.4 50l3.2-.9v1.7z" fill="#d00"/>
<path d="M59.4 50l3.3-.9z" fill="#d00"/>
<path d="M62.6 49.1v1.8" fill="none" stroke="#d00" stroke-width=".14"/>
<g fill="#d00">
<path d="M59.4 50l3.3 .9z"/>
<path d="M228.9 50.8l3.2-.8z"/>
</g>
<path d="M228.9 49.1l3.1 .9-3.1 .8z" fill="#d00"/>
<path d="M228.9 49.1v1.8" fill="none" stroke="#d00" stroke-width=".14"/>
<path d="M228.9 49.1l3.2 .9z" fill="#d00"/>
<path d="M62.5 50h166.5" fill="none" stroke="#d00" stroke-width=".14"/>
<path d="M141.9 48.4h9.7v3.2h-9.7z" fill="#fff"/>
<path d="M55.2 105.6v11.1M59.4 105.6v11.1" fill="none" stroke="#d00" stroke-width=".14"/>
<path d="M52 112.7l3.2 .8-3.2 .9z" fill="#d00"/>
<path d="M52 114.4l3.3-.9z" fill="#d00"/>
<path d="M52.1 112.7v1.7" fill="none" stroke="#d00" stroke-width=".14"/>
<path d="M52 112.7l3.3 .9z" fill="#d00"/>
<path d="M49.4 113.5h2.8" fill="none" stroke="#d00" stroke-width=".14"/>
<path d="M59.4 113.5l3.2-.8v1.7z" fill="#d00"/>
<path d="M59.4 113.5l3.3-.8z" fill="#d00"/>
<path d="M62.6 112.7v1.7" fill="none" stroke="#d00" stroke-width=".14"/>
<path d="M59.4 113.5l3.3 .9z" fill="#d00"/>
<path d="M62.5 113.5h4.6" fill="none" stroke="#d00" stroke-width=".14"/>
<path d="M41.5 112h7.9v3.1h-7.9z" fill="#fff"/>
<path d="M233.4 86.8h16.2M233.4 95.3h16.2" fill="none" stroke="#d00" stroke-width=".14"/>
<path d="M245.6 83.7h1.7l-.9 3.1z" fill="#d00"/>
<path d="M245.6 83.7l.9 3.2z" fill="#d00"/>
<path d="M245.6 83.7h1.7" fill="none" stroke="#d00" stroke-width=".14"/>
<path d="M247.3 83.7l-.9 3.2z" fill="#d00"/>
<path d="M246.4 79.2v4.6" fill="none" stroke="#d00" stroke-width=".14"/>
<path d="M246.4 95.3l.9 3.2h-1.7z" fill="#d00"/>
<path d="M246.4 95.3l.9 3.2z" fill="#d00"/>
<path d="M245.6 98.5h1.7" fill="none" stroke="#d00" stroke-width=".14"/>
<path d="M246.4 95.3l-.8 3.2z" fill="#d00"/>
<path d="M246.4 98.3v4.6" fill="none" stroke="#d00" stroke-width=".14"/>
<path d="M240.8 89.5h11.3v3.2h-11.3z" fill="#fff"/>
<path d="M81.9 121.6l1.5 .7-2.1 2.5z" fill="#d00"/>
<g fill="#d00">
<path d="M81.9 121.6l-.6 3.3z"/>
<path d="M81.9 121.6l1.5 .8z"/>
<path d="M83.4 122.3v.1l-2.1 2.5z"/>
</g>
<path d="M93.1 112.9h-6.3l-4.3 9.2" fill="none" stroke="#d00" stroke-width=".14"/>
<path d="M93.1 111.3h11.3v3.2h-11.3z" fill="#fff"/>
<path d="M145.1 122.2l1.5 .7-2.1 2.6z" fill="#d00"/>
<g fill="#d00">
<path d="M145.1 122.2l-.6 3.3z"/>
<path d="M145.1 122.2l1.6 .8z"/>
<path d="M146.6 122.9l.1 .1-2.2 2.5z"/>
</g>
<path d="M156.8 112.9h-6.4l-4.6 9.8" fill="none" stroke="#d00" stroke-width=".14"/>
<path d="M156.8 111.3h11.3v3.2h-11.3z" fill="#fff"/>
<path d="M148.4 128l1.1 1.3-3 1.4z" fill="#d00"/>
<g fill="#d00">
<path d="M148.4 128l.1 .1-2 2.7z"/>
<path d="M148.4 128l1.2 1.4z"/>
<path d="M146.5 130.7l3.1-1.4z"/>
</g>
<path d="M161 123.9h-6.4l-5.8 4.9" fill="none" stroke="#d00" stroke-width=".14"/>
<path d="M161 122.3h11.3v3.2h-11.3z" fill="#fff"/>
<path d="M59.4 79.1h4.3M211.1 79.1h4.2M59.4 103.1h4.3M211.1 103.1h4.2" fill="none" stroke="#000" stroke-width=".14" stroke-dasharray="1.1 1.1"/>
<g fill="none" stroke="#000" stroke-width=".14">
<path d="M68.3 79.5h138.6v.7h-138.6zM69.9 79.5l.7 .7M72.1 79.5l.7 .7M74.3 79.5l.7 .7M76.5 79.5l.8 .7M78.8 79.5l.7 .7M81 79.5l.7 .7M83.2 79.5l.7 .7M85.5 79.5l.6 .7M87.7 79.5l.7 .7M89.9 79.5l.7 .7M92.2 79.5l.6 .7"/>
<path d="M94.4 79.5l.7 .7M96.6 79.5l.7 .7M98.8 79.5l.7 .7M101 79.5l.8 .7M103.3 79.5l.7 .7M105.5 79.5l.7 .7M107.7 79.5l.7 .7M109.9 79.5l.8 .7M112.2 79.5l.7 .7M114.4 79.5l.7 .7M116.6 79.5l.7 .7M118.9 79.5l.6 .7"/>
<path d="M121.1 79.5l.7 .7M123.3 79.5l.7 .7M125.6 79.5l.6 .7M127.8 79.5l.7 .7M130 79.5l.7 .7M132.2 79.5l.7 .7M134.5 79.5l.7 .7M136.7 79.5l.7 .7M138.9 79.5l.7 .7M141.1 79.5l.7 .7M143.3 79.5l.7 .7M145.5 79.5l.8 .7"/>
<path d="M147.8 79.5l.7 .7M150 79.5l.7 .7M152.2 79.5l.8 .7M154.5 79.5l.7 .7M156.7 79.5l.7 .7M158.9 79.5l.7 .7M161.1 79.5l.7 .7M163.4 79.5l.7 .7M165.6 79.5l.7 .7M167.8 79.5l.7 .7M170.1 79.5l.6 .7M172.3 79.5l.7 .7"/>
<path d="M174.5 79.5l.7 .7M176.7 79.5l.7 .7M178.9 79.5l.8 .7M181.2 79.5l.7 .7M183.4 79.5l.7 .7M185.6 79.5l.8 .7M187.9 79.5l.7 .7M190.1 79.5l.7 .7M192.3 79.5l.7 .7M194.6 79.5l.6 .7M196.8 79.5l.7 .7M199 79.5l.7 .7"/>
<path d="M201.2 79.5l.7 .7M203.5 79.5l.7 .7M205.7 79.5l.7 .7M206.9 79.5h1.1v23.1h-1.1zM208 79.9l.4 .4M208.1 79.7a1.11 1.11 0 0 1 1.6 .1 .47 .47 0 0 1-.6 .6l-.7-.1-.2-.1a.33 .33 0 0 1-.2-.2 .33 .33 0 0 1 .1-.3zM208.2 79.6l.8 .8 .6-.7M208.3 79.5l.9 .8M208.4 79.5l-1.5 1.5M208.5 79.5l.8 .8M209.2 79.5l-.9 .8M209.3 79.5l.4 .4"/>
<path d="M209.3 79.5l-.8 .8M209.5 79.6l-.8 .8-.6-.6M209.7 79.9l-.4 .4M52.9 81.3l.2-.1h7.6v.3h-7.4l-.1 .2v18.8l.1 .1h7.4v.3l-7.8-.1zM58.6 82.3v4.8M58.6 87.9v6.3M58.6 95v4.8M64.5 83.9v1.6M64.5 96.6v1.6M64.8 83.9v1.6M64.8 96.6v1.6M65 89.6v2.9"/>
<path d="M66.5 83.9v1.6M66.5 96.6v1.6M66.6 89.6v2.9M66.8 83.9v1.6M66.8 96.6v1.6M68.3 82.3v4.8M68.3 87.9v6.3M68.3 95v4.8M71.4 82.3v17.5M206.9 87.4h1.1M206.9 94.8h1.1M208 84.7h12.7v12.7h-12.7"/>
<path d="M208 96.6h12.7M208 85.5h12.7M208 95.2l-1.1 1.1M208 81.4l-1.1 1.1M208 83l-1.1 1M208 84.5l-1.1 1M208 85.9l-1.1 1.1M208 96.7l-1.1 1.1M208 98.2l-1.1 1.1M208 99.7l-1.1 1.1M208.1 80.1l.6-.6 .8 .7M209.5 84.7l-.8 .8"/>
<path d="M209.5 96.6l-.8 .8M209.6 80.1l-.6-.6-.8 .7M211 84.7l-.8 .8M211 96.6l-.8 .8M212.5 84.7l-.8 .8M212.5 96.6l-.8 .8M214 84.7l-.8 .8M214 96.6l-.8 .8M215.5 84.7l-.8 .8M215.5 96.6l-.8 .8M217 84.7l-.8 .8M217 96.6l-.8 .8"/>
<path d="M218.5 84.7l-.8 .8M218.5 96.6l-.8 .8M220 84.7l-.8 .8M220 96.6l-.8 .8M68.3 101.9h138.6v.7h-138.6zM69.9 101.9l.7 .7M72.1 101.9l.7 .7M74.3 101.9l.7 .7M76.5 101.9l.8 .7M78.8 101.9l.7 .7M81 101.9l.7 .7M83.2 101.9l.7 .7"/>
<path d="M85.5 101.9l.6 .7M87.7 101.9l.7 .7M89.9 101.9l.7 .7M92.2 101.9l.6 .7M94.4 101.9l.7 .7M96.6 101.9l.7 .7M98.8 101.9l.7 .7M101 101.9l.8 .7M103.3 101.9l.7 .7M105.5 101.9l.7 .7M107.7 101.9l.7 .7M109.9 101.9l.8 .7"/>
<path d="M112.2 101.9l.7 .7M114.4 101.9l.7 .7M116.6 101.9l.7 .7M118.9 101.9l.6 .7M121.1 101.9l.7 .7M123.3 101.9l.7 .7M125.6 101.9l.6 .7M127.8 101.9l.7 .7M130 101.9l.7 .7M132.2 101.9l.7 .7M134.5 101.9l.7 .7M136.7 101.9l.7 .7"/>
<path d="M138.9 101.9l.7 .7M141.1 101.9l.7 .7M143.3 101.9l.7 .7M145.5 101.9l.8 .7M147.8 101.9l.7 .7M150 101.9l.7 .7M152.2 101.9l.8 .7M154.5 101.9l.7 .7M156.7 101.9l.7 .7M158.9 101.9l.7 .7M161.1 101.9l.7 .7M163.4 101.9l.7 .7"/>
<path d="M165.6 101.9l.7 .7M167.8 101.9l.7 .7M170.1 101.9l.6 .7M172.3 101.9l.7 .7M174.5 101.9l.7 .7M176.7 101.9l.7 .7M178.9 101.9l.8 .7M181.2 101.9l.7 .7M183.4 101.9l.7 .7M185.6 101.9l.8 .7M187.9 101.9l.7 .7M190.1 101.9l.7 .7"/>
<path d="M192.3 101.9l.7 .7M194.6 101.9l.6 .7M196.8 101.9l.7 .7M199 101.9l.7 .7M201.2 101.9l.7 .7M203.5 101.9l.7 .7M205.7 101.9l.7 .7M208 101.2l-1.1 1.1M208.1 102.4l.6-.6 .8 .8M208.1 102a1.07 1.07 0 0 1 1.6 .3 1 1 0 0 1-1.7 0zM208.2 102l.8 .7 .6-.6M208.4 101.9l.8 .8"/>
<path d="M208.4 101.9l-.4 .4 .4 .4M208.5 101.8l.8 .9M209.2 101.8l-.8 .9M209.3 101.9l.4 .4M209.3 101.9l-.8 .8M209.5 101.9l-.8 .8-.6-.6M209.6 102.4l-.6-.6-.8 .8M209.7 102.2l-.4 .5"/>
</g>
<path d="M62.1 84.7h5.8M62.1 97.4h5.8" fill="none" stroke="#000" stroke-width=".14" stroke-dasharray="3.2 1.1 .3 .7"/>
<text font-size="4.9" x="220.3" y="198.4">A</text>
<text font-size="4.4" x="234.5" y="198.5">ASSY DWG</text>
<text font-size="3.5" x="224" y="16.3">REVISIONS</text>
<text font-size="3.3" x="87.4" y="171.7">RELOAD KIT IDENTIFICATION</text>
<g font-size="3.2">
<text x="18.8" y="21.3">NOTES:</text>
<text x="18.8" y="27.6">1. MOTOR ASSEMBLY SHOWN WITH</text>
<text x="23.2" y="30.7">OVERALL EXTERIOR DIMENSIONS.</text>
<text x="59.9" y="160.6">VIEW AFT CLOSURE</text>
<text x="119.6" y="160.4">VIEW FORWARD CLOSURE</text>
<text x="23.4" y="171.9">SUPPLIER DATA</text>
</g>
<g font-size="3.2" fill="#d00">
<text x="141.9" y="50.9">20.390</text>
<text x="138.1" y="60.2">19.622</text>
<text x="133.3" y="69">18.601</text>
<text x="240.8" y="91.9">Ø 1.000</text>
<text x="93.1" y="113.7">Ø 3.125</text>
<text x="156.8" y="113.7">Ø 2.965</text>
<text x="41.5" y="114.4">0.500</text>
<text x="161" y="124.8">Ø 2.250</text>
</g>
<g font-size="2.9">
<text x="27" y="10.4">8</text>
<text x="58.8" y="10.4">7</text>
<text x="90.5" y="10.4">6</text>
<text x="122.3" y="10.4">5</text>
<text x="154" y="10.4">4</text>
<text x="185.7" y="10.4">3</text>
<text x="217.5" y="10.4">2</text>
<text x="249.2" y="10.4">1</text>
<text x="8.1" y="32.2">E</text>
<text x="268.4" y="32.2">E</text>
<text x="8" y="70.3">D</text>
<text x="268.4" y="70.3">D</text>
<text x="8" y="108.3">C</text>
<text x="268.4" y="108.3">C</text>
<text x="8.1" y="146.4">B</text>
<text x="268.4" y="146.4">B</text>
<text x="8.1" y="184.5">A</text>
<text x="268.4" y="184.5">A</text>
<text x="27" y="207.2">8</text>
<text x="58.8" y="207.2">7</text>
<text x="90.5" y="207.2">6</text>
<text x="122.3" y="207.2">5</text>
<text x="154" y="207.2">4</text>
<text x="185.7" y="207.2">3</text>
<text x="217.5" y="207.2">2</text>
<text x="249.2" y="207.2">1</text>
</g>
<g font-size="2.8">
<text x="227.3" y="189.5">HP 75/3840 MOTOR</text>
<text x="223.3" y="192.3">DIMENSIONAL DRAWING</text>
</g>
<g font-size="2.1">
<text x="165.1" y="184">MATERIAL</text>
<text x="165.3" y="196">FINISH</text>
<text x="67.5" y="201.7">PART NUMBER</text>
<text x="118.5" y="201.7">DESCRIPTION</text>
</g>
<g font-size="1.9">
<text x="242.3" y="182.1">Cedar City, Utah 84720</text>
<text x="243" y="180.3">2113 W. 850 N. Street</text>
<text x="243.5" y="185.9">(435) 865-7120 (Fax)</text>
<text x="244" y="184">(435) 865-7100 (Ph)</text>
</g>
<g font-size="1.5">
<text x="250.3" y="24.5">10 / 22 / 03</text>
<text x="238" y="181.7">®</text>
<text x="216.5" y="202.3">SCALE</text>
<text x="223.4" y="202.3">1 / 3</text>
<text x="255.1" y="202.4">SHEET 1 OF 1</text>
</g>
<g font-size="1.4">
<text x="204.5" y="24.4">FUTURE</text>
<text x="212.9" y="24.5">A</text>
<text x="216.7" y="24.4">FIRST RELEASE ISSUE</text>
<text x="165.9" y="170.6">UNLESS OTHERWISE SPECIFIED</text>
<text x="166.9" y="172.7">DIMENSIONS ARE IN INCHES</text>
<text x="191" y="173.2">QTY</text>
<text x="199.8" y="173.2">PART NUMBER</text>
<text x="234.8" y="173.2">DESCRIPTION</text>
<text x="262.4" y="173.1">ITEM</text>
<text x="166.5" y="179.2">+/- .010</text>
<text x="167.6" y="177.5">.XX</text>
<text x="175.2" y="179.2">+/- .005</text>
<text x="175.7" y="177.5">.XXX</text>
<text x="182.6" y="179.2">+/- 2 deg.</text>
<text x="182.9" y="177.5">ANGLES</text>
<text x="195.6" y="179.3">CONTRACT NUMBER</text>
<text x="220.3" y="176.3">LIST OF MATERIAL</text>
<text x="190.7" y="189.5">PREP</text>
<text x="197.3" y="189.8">B. ROSENFIELD</text>
<text x="210" y="189.8">10 / 03</text>
<text x="190.7" y="192.7">CHKR</text>
<text x="190.7" y="195.9">APVD</text>
<text x="216.4" y="195.2">SIZE</text>
<text x="226.7" y="195.2">NUMBER</text>
<text x="190.7" y="198.9">APVD</text>
</g>
<g font-size="1.1">
<text x="203.2" y="21">EFFECTIVITY</text>
<text x="228.3" y="21">DESCRIPTION</text>
<text x="252.6" y="20.9">DATE</text>
<text x="259.1" y="20.9">APPROVED</text>
</g>
<text font-size="1" x="211.8" y="20.9">REV</text>
</svg>
